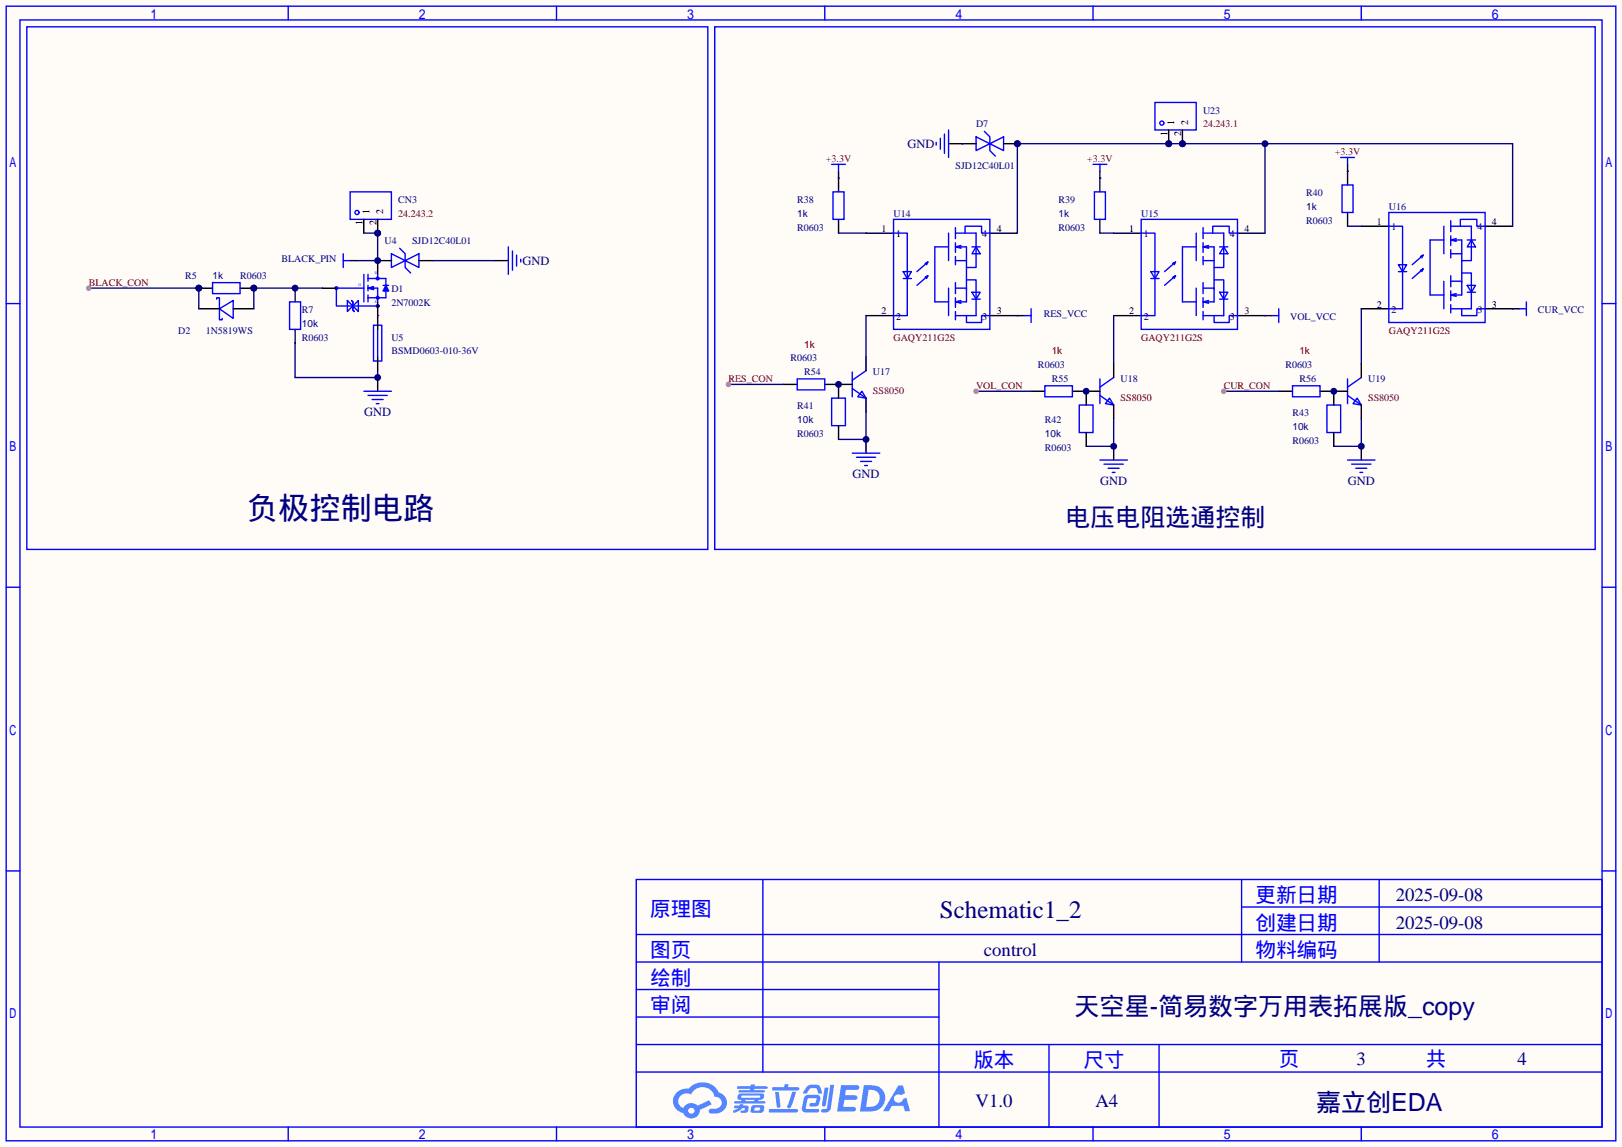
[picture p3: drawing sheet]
<svg xmlns="http://www.w3.org/2000/svg" width="299mm" height="212mm" viewBox="0 0 299 212" stroke-linecap="round" stroke-linejoin="round" font-family="sans-serif">
<path d="M0 0h299.5v211.8h-299.5z" fill="#fffcf7"/>
<g fill="none" stroke="#00f" stroke-width=".25">
<path d="M1.1 1.1h297.2v209.6h-297.2zM3.7 3.7h292.1v204.5h-292.1zM53.2 1.1v2.6M102.7 1.1v2.6M152.3 1.1v2.6M201.8 1.1v2.6M251.3 1.1v2.6M1.1 56.1h2.6M295.8 56.1h2.5M1.1 108.5h2.6M295.8 108.5h2.5M1.1 160.8h2.6"/>
<path d="M117.5 162.4h178.3v45.8h-178.3zM117.5 177.7h178.3M117.5 172.6h178.3M140.8 162.4v35.6M173.4 177.7v30.5M229.2 162.4v15.3M229.2 167.5h66.6M254.6 162.4v15.3M295.8 160.8h2.5M117.5 182.8h55.9M117.5 198h178.3M117.5 192.9h178.3"/>
<path d="M117.5 187.8h55.9M193.7 192.9v15.3M214 192.9v15.3M53.2 208.2v2.5M102.7 208.2v2.5M152.3 208.2v2.5M201.8 208.2v2.5M251.3 208.2v2.5"/>
</g>
<g fill="#5487ff">
<path d="M155.3 200.4h2.1a.97 .97 0 0 1 1.3 .4 .53 .53 0 0 1-.7 .5h-1.8l-.2 1h1.9a.43 .43 0 0 1 .4 .5 .43 .43 0 0 1-.5 .3h-1.9l-.2 1.3h1.7a.45 .45 0 0 1 .6 .2 .45 .45 0 0 1-.2 .6l-3.2 .1z"/>
<path d="M165.9 200.5h.8l.4 1.4-.7 .4a.82 .82 0 0 0-1.2 .1 .82 .82 0 0 0 .1 1.1 .82 .82 0 0 0 1.2 0l.2-.5 .6-.3 .7 2.5h-.9l-.3-1h-2.1l-.6 1h-1.1z"/>
<path d="M152.2 200.9h.8l-.5 3.2a.36 .36 0 0 1-.4 .3 .36 .36 0 0 1-.3-.4z"/>
<path d="M153.3 200.4h.7l-.6 4.3a1.13 1.13 0 0 1-1.8 .6l.2-.4 .7-.1 .2-.2z"/>
<path d="M149 200.7l.6-.4h1a.77 .77 0 0 1 .9 .6l.3 .9-.2 .2h-.5l-.4-1h-.9a1.3 1.3 0 0 0-.8 .9l-.6 .1-.2-.2z"/>
<path d="M148.6 202.5l.5-.3h1.7a.66 .66 0 0 1 .6 .9l-.1 .4a.81 .81 0 0 1-.9 .9h-.7a.32 .32 0 0 1-.3-.4 .32 .32 0 0 1 .4-.3h.7l.3-.9-1.7 .1-.3 1.9h2.1a.32 .32 0 0 1 .4 .4 .32 .32 0 0 1-.4 .3l-2.3-.1-.5-.3v-.5z"/>
<path d="M142 204.8h5a.33 .33 0 0 1 .3 .4 .33 .33 0 0 1-.3 .3h-4.9l-.2-.2z"/>
<path d="M146.3 201.6h.7l-1 2.9a.36 .36 0 0 1-.4 .2 .36 .36 0 0 1-.3-.3z"/>
<path d="M143.1 201.7h.7l.3 2.6a.34 .34 0 0 1-.3 .3 .34 .34 0 0 1-.4-.2z"/>
<path d="M142.6 200.8h2.2l.1-.4 .1-.2h.6l-.1 .6h1.8a.32 .32 0 0 1 .3 .3 .32 .32 0 0 1-.4 .3h-4.5l-.1-.1z"/>
<path d="M135.6 204.2h.9l.1-.2 .7-.1-.1 .3h.9a.82 .82 0 0 1-.6 1.3h-.7v-.4l.7-.1v-.3h-.5l-.5 .4-1 .4-.2-.4 1-.4h-.8z"/>
<path d="M136.1 200.6h2.5v-.3h.8l-.1 .3h2.2l.2 .3-.2 .2h-2.3v.3h1.8l.2 .2-.2 .2h-4.5l-.2-.2 .1-.2h2l.1-.3h-2.3l-.1-.2z"/>
<path d="M159.5 200.4l-.7 4.9h1.6a2.47 2.47 0 0 0 2.9-1.7 2.47 2.47 0 0 0-1.4-3zM160.4 201.3a1.61 1.61 0 0 1 2 1.4 1.61 1.61 0 0 1-1.8 1.7h-.7z"/>
<path d="M136.3 202.2a.55 .55 0 0 0-.2 .7 .55 .55 0 0 0 .7 .2l.1 .3h-1.3v.4h5.5l.2-.2-.2-.2h-1.2l.2-.3a.7 .7 0 0 0 .8-.2 .7 .7 0 0 0 0-.9h-4.1zM136.9 202.4h3.3l.2 .1-.2 .2h-3.2l-.2-.1zM137.6 203.1h1.7l-.2 .3h-1.4z"/>
<path d="M138.8 204.3a1.05 1.05 0 0 0-.1 1.2 2.91 2.91 0 0 0 2.2-.2 .98 .98 0 0 0 0-1.2h-1.6zM139.4 204.6l.8-.1 .1 .1v.3l-.2 .2h-.8z"/>
<path d="M125 201.7a2.23 2.23 0 0 0-.7 2.3 2.23 2.23 0 0 0 1.8 1.6 1.58 1.58 0 0 0 1.8 .9 1.58 1.58 0 0 0 1.3-1.5l2.2-1-.5-.8-2.1 1a1.65 1.65 0 0 0-2.6 .5 1.45 1.45 0 0 1-.8-2 1.45 1.45 0 0 1 2-.7l.2 .1a2.3 2.3 0 0 1 2.3-1.3 2.3 2.3 0 0 1 2.1 1.7 1.12 1.12 0 0 1 1.2 1.1 1.12 1.12 0 0 1-1.1 1.2h-.7a.45 .45 0 0 0-.6 .3 .45 .45 0 0 0 .5 .6 2.26 2.26 0 0 0 2.9-2.5 2.04 2.04 0 0 0-1.5-1.4 3.3 3.3 0 0 0-5.5-.7l-1.2 .1zM127.1 205.2a.57 .57 0 0 1 1.1 0 .57 .57 0 0 1-1.1 0z"/>
</g>
<path d="M59.6 53.2h-12.7v3.8M54.5 63.4v6.3h15.2v-1.2" fill="none" stroke="#000080" stroke-width=".25"/>
<path d="M54.5 53.2v2.6M54.5 60.8v2.6" fill="none" stroke="#000" stroke-width=".25"/>
<path d="M53.5 55.8h2v5h-2z" fill="none" stroke="#00f" stroke-width=".25"/>
<g fill="#000080">
<circle cx="46.9" cy="53.2" r=".63"/>
<circle cx="54.5" cy="53.2" r=".63"/>
</g>
<g fill="none" stroke="#00f" stroke-width=".25">
<path d="M40 55.2v-.2h.5v4.1h.5v-.3M40.5 57l2.6-1.5v3.3zM64.1 55.5l1.1 1-1.1 1zM64.9 55.5l.3 .3v1.5l.2 .2M65.2 56.5l1-1v2zM67.2 53.2h-5.1v3.3h7.6M67.2 50.7v5.1M67.9 51.4h3.3v1.8M67.9 53.2l1.1 .3M67.9 53.2h1.8v2.6M67.9 50.7v1.2M67.9 52.7v1"/>
<path d="M67.9 54.5v1.3M68.5 53.2l.5 .3M69 53l-.8 .2 .8 .3M69 53v.5M69 53l-1.1 .2M69.7 50.7v.7M70.7 52.7h1.1M71.2 52.7l.6 1h-1.1zM71.2 53.2l-.2 .3M71.2 53.2l.3 .3M71.2 53.2l-.2 .5M71.2 53.2l.3 .5"/>
<path d="M71.2 53.5v1.5h-3.3M72.3 46.9l2.5 1.2-2.5 1.3zM73.8 45.8l1 1.1v2.5l1 1M74.8 48.1l2.5-1.2v2.5zM69 60.1h1.5v6.6h-1.5zM69.7 60.8v5.1"/>
<circle cx="62.1" cy="53.2" r=".25"/>
<circle cx="69.7" cy="56.5" r=".25"/>
<circle cx="69.7" cy="51.4" r=".25"/>
<circle cx="69.7" cy="55" r=".25"/>
</g>
<path d="M36.7 57h3.8M43.1 57h3.8M59.6 53.2h2.5M69.7 55.8v5M72.3 48.1h-2.6v2.6M77.3 48.1h2.6M69.7 65.9v2.6" fill="none" stroke="#000" stroke-width=".25"/>
<path d="M67.2 43.1h2.5v5h-3.8M69.7 58.3h.1M79.9 48.1h11.4" fill="none" stroke="#000080" stroke-width=".25"/>
<g fill="#000080">
<circle cx="69.7" cy="43.1" r=".63"/>
<circle cx="69.7" cy="48.1" r=".63"/>
</g>
<path d="M64.6 48.1h1.3" fill="none" stroke="#000" stroke-width=".25"/>
<path d="M63.4 46.9v2.5M63.4 48.1h1.2" fill="none" stroke="#00f" stroke-width=".25"/>
<path d="M16.4 53.2h20.3v3.8" fill="none" stroke="#000080" stroke-width=".25"/>
<circle cx="36.7" cy="53.2" r=".63" fill="#000080"/>
<circle cx="16.4" cy="53.2" r=".51" fill="#999"/>
<g fill="none" stroke="#00f" stroke-width=".25">
<path d="M5 5h125.7v96.5h-125.7zM132 5h162.5v96.5h-162.5zM256.4 39.2h17.8v20.4h-17.8zM165 40.5h17.8v20.3h-17.8zM165 43.1h2.5v15.2h-2.5M166.8 50.2h1.5l-.8 1.2zM166.8 51.4h1.5M170.8 51.2l.5-.3-2 1.8M170.8 48.6l.5-.2-2 1.8M171.3 50.9l-.2 .5M171.3 48.4l-.2 .5M175.1 45.6h-2.5v10.2h2.5"/>
<path d="M175.1 43.1v5M175.1 53.2v5.1M176.4 43.1h3.8v6.3h-1.8M176.4 53.2h2M176.4 42v2.1M176.4 44.8v1.8M176.4 47.4v1.5M176.4 52.2v2M176.4 55v1.8M176.4 57.5v1.6M176.4 48.1h2M177.4 45.8l-1-.2h2v10.2h-2l1 .2"/>
<path d="M177.4 55.5l-1 .3M177.4 45.3l-1 .3M178.2 43.1v-1.3h3v1.3h1.6M178.4 58.3v1.3h2.8v-1.3h1.6M178.4 51.7h1.8v6.6h-3.8M179.5 54h1.5l-.8 1.2zM179.5 55.2h1.5M179.5 45.6h1.5M180.2 45.6l.8 1.3h-1.5zM210.7 40.5h17.8v20.3h-17.8zM210.7 43.1h2.5v15.2h-2.5M212.5 50.2h1.5l-.8 1.2z"/>
<path d="M212.5 51.4h1.5M216.5 51.2l.5-.3-2 1.8M216.5 48.6l.5-.2-2 1.8M217 50.9l-.2 .5M217 48.4l-.2 .5M220.9 45.6h-2.6v10.2h2.6M220.9 43.1v5M220.9 53.2v5.1M222.1 43.1h3.8v6.3h-1.7M222.1 53.2h2.1M222.1 48.1h2.1M222.1 42v2.1"/>
<path d="M222.1 44.8v1.8M222.1 47.4v1.5M222.1 52.2v2M222.1 55v1.8M222.1 57.5v1.6M223.1 45.8l-1-.2h2.1v10.2h-2.1l1 .2M223.1 55.5l-1 .3M223.1 45.3l-1 .3M223.9 43.1v-1.3h3v1.3h1.6M224.2 58.3v1.3h2.7v-1.3h1.6M224.2 51.7h1.7v6.6h-3.8M225.2 54h1.5l-.8 1.2z"/>
<path d="M225.2 55.2h1.5M225.2 45.6h1.5M225.9 45.6l.8 1.3h-1.5zM256.4 41.8h2.6v15.2h-2.6M258.2 48.9h1.5l-.7 1.3zM258.2 50.2h1.5M262.3 49.9l.5-.2-2.1 1.7M262.3 47.4l.5-.3-2.1 1.8M262.8 49.7l-.3 .5M262.8 47.1l-.3 .5M266.6 44.3h-2.6v10.2h2.6M266.6 41.8v5.1"/>
<path d="M266.6 51.9v5.1M267.8 41.8h3.9v6.3h-1.8M267.8 51.9h2.1M267.8 40.8v2M267.8 43.6v1.7M267.8 46.1v1.5M267.8 50.9v2.1M267.8 53.7v1.8M267.8 56.3v1.5M267.8 46.9h2.1M268.9 44.6l-1.1-.3h2.1v10.2h-2.1l1.1 .2M268.9 44.1l-1.1 .2"/>
<path d="M268.9 54.2l-1.1 .3M269.6 41.8v-1.3h3.1v1.3h1.5M269.9 57v1.3h2.8v-1.3h1.5M269.9 50.4h1.8v6.6h-3.9M270.9 52.7h1.5l-.7 1.3zM270.9 54h1.5M270.9 44.3h1.5M271.7 44.3l.7 1.3h-1.5z"/>
</g>
<path d="M159.9 43.1h5.1M159.9 58.3h5.1M182.8 43.1h5M182.8 58.3h5M205.6 43.1h5.1M205.6 58.3h5.1M228.5 43.1h5.1M228.5 58.3h5.1M251.3 41.8h5.1M251.3 57h5.1M274.2 41.8h5.1M274.2 57h5.1" fill="none" stroke="#000" stroke-width=".25"/>
<path d="M233.6 26.5v16.6M279.3 41.8v-15.3h-91.5v16.6" fill="none" stroke="#000080" stroke-width=".25"/>
<g fill="#000080">
<circle cx="187.8" cy="26.5" r=".63"/>
<circle cx="215.8" cy="26.5" r=".63"/>
<circle cx="218.3" cy="26.5" r=".63"/>
<circle cx="233.6" cy="26.5" r=".63"/>
</g>
<path d="M180.2 25.3l2.6 1.2-2.6 1.3zM181.7 24.3l1.1 1v2.5l1 1M182.8 26.5l2.5-1.2v2.5z" fill="none" stroke="#00f" stroke-width=".25"/>
<path d="M177.7 26.5h2.5M185.3 26.5h2.5" fill="none" stroke="#000" stroke-width=".25"/>
<circle cx="187.8" cy="26.5" r=".63" fill="#000080"/>
<g fill="none" stroke="#000" stroke-width=".25">
<path d="M154.8 31.6v3.8M203.1 31.6v3.8M215.8 24v2.5M248.8 30.4v3.8M248.8 39.2v2.6M154.8 40.5v2.6M187.8 58.3h1.3M203.1 40.5v2.6M233.6 58.3h1.2M279.3 57h1.2M154.8 71v2.5M154.8 78.6v2.6"/>
<path d="M200.5 72.3v2.5M200.5 79.9v2.5M246.3 72.3v2.5M246.3 79.9v2.5"/>
</g>
<g fill="none" stroke="#00f" stroke-width=".25">
<path d="M213.2 18.9h7.7v5.1h-7.7zM153.5 30.4h2.6M153.8 35.4h2v5.1h-2zM154.8 30.4v1.2M201.8 30.4h2.5M202.1 35.4h2v5.1h-2zM203.1 30.4v1.2M247.5 29.1h2.6M247.8 34.2h2v5h-2zM248.8 29.1v1.3M189.1 58.3h1.3M190.4 57v2.6"/>
<path d="M234.8 58.3h1.3M236.1 57v2.6M280.5 57h1.3M281.8 55.8v2.5M153.5 73.5h2.6v5.1h-2.6zM199.3 74.8h2.5v5.1h-2.5zM245 74.8h2.5v5.1h-2.5z"/>
<circle cx="214.5" cy="22.7" r=".38"/>
</g>
<g fill="none" stroke="#000080" stroke-width=".25">
<path d="M154.8 32.9h.1M203.1 32.9h.1M248.8 31.6h.1M154.8 43.1h5.1M159.9 58.3v7.6M187.8 58.3h.1M203.1 43.1h2.5M205.6 58.3v8.9M233.6 58.3h.1M248.8 41.8h2.5M251.3 57v10.2M279.3 57h.1"/>
<path d="M159.9 76.1v5.1h-5.1M205.6 77.3v5.1h-5.1M251.3 77.3v5.1h-5"/>
</g>
<circle cx="215.8" cy="26.5" r=".63" fill="#000080"/>
<path d="M218.3 24v2.5" fill="none" stroke="#000" stroke-width=".25"/>
<circle cx="218.3" cy="26.5" r=".63" fill="#000080"/>
<g fill="none" stroke="#00f" stroke-width=".25">
<path d="M64.6 35.4h7.7v5.1h-7.7z"/>
<circle cx="65.9" cy="39.2" r=".38"/>
</g>
<path d="M67.2 40.5v2.6M69.7 40.5v2.6" fill="none" stroke="#000" stroke-width=".25"/>
<circle cx="69.7" cy="43.1" r=".63" fill="#000080"/>
<path d="M157.4 68.7v4.6M157.4 71.8l2.5 1.7M159.1 72.3l.8 1.2-1.5-.2zM159.9 68.5l-2.5 1.7M203.1 70v4.5M203.1 73l2.5 1.8M204.9 73.5l.7 1.3-1.5-.3zM205.6 69.7l-2.5 1.8M248.8 70v4.5M248.8 73l2.5 1.8M250.6 73.5l.7 1.3-1.5-.3zM251.3 69.7l-2.5 1.8" fill="none" stroke="#00f" stroke-width=".25"/>
<path d="M69.7 69.7v2.6M154.8 71h2.6M159.9 65.9v2.6M159.9 73.5v2.6M200.5 72.3h2.6M205.6 67.2v2.5M205.6 74.8v2.5M246.3 72.3h2.5M251.3 67.2v2.5M251.3 74.8v2.5" fill="none" stroke="#000" stroke-width=".25"/>
<circle cx="69.7" cy="69.7" r=".63" fill="#000080"/>
<path d="M67.2 72.3h5.1M67.9 73h3.6M68.7 73.8h2M69.5 74.5h.5" fill="none" stroke="#00f" stroke-width=".25"/>
<path d="M159.9 81.2v2.5" fill="none" stroke="#000" stroke-width=".25"/>
<circle cx="159.9" cy="81.2" r=".63" fill="#000080"/>
<path d="M157.4 83.7h5M158.1 84.5h3.6M158.9 85.2h2M159.6 86h.5" fill="none" stroke="#00f" stroke-width=".25"/>
<path d="M205.6 82.4v2.6" fill="none" stroke="#000" stroke-width=".25"/>
<circle cx="205.6" cy="82.4" r=".63" fill="#000080"/>
<path d="M203.1 85h5.1M203.8 85.7h3.6M204.6 86.5h2M205.4 87.2h.5" fill="none" stroke="#00f" stroke-width=".25"/>
<path d="M251.3 82.4v2.6" fill="none" stroke="#000" stroke-width=".25"/>
<circle cx="251.3" cy="82.4" r=".63" fill="#000080"/>
<path d="M172.8 26.3v.5M173.6 25.5v2.1M174.4 24.8v3.5M175.1 24v5.1M93.9 45.6v5.1M94.6 46.4v3.5M95.4 47.1v2M96.1 47.9v.5M248.8 85h5.1M249.6 85.7h3.5M250.3 86.5h2M251.1 87.2h.5" fill="none" stroke="#00f" stroke-width=".25"/>
<path d="M175.1 26.5h2.6M44.3 53.2h2.6M91.3 48.1h2.6" fill="none" stroke="#000" stroke-width=".25"/>
<path d="M177.7 26.5h.1" fill="none" stroke="#000080" stroke-width=".25"/>
<circle cx="46.9" cy="53.2" r=".63" fill="#000080"/>
<path d="M36.7 53.2h2.5" fill="none" stroke="#000" stroke-width=".25"/>
<circle cx="36.7" cy="53.2" r=".63" fill="#000080"/>
<path d="M39.2 52.2h5.1v2h-5.1zM147.2 70h5.1v2h-5.1z" fill="none" stroke="#00f" stroke-width=".25"/>
<path d="M144.7 71h2.5M152.3 71h2.5" fill="none" stroke="#000" stroke-width=".25"/>
<path d="M134.5 71h10.2" fill="none" stroke="#000080" stroke-width=".25"/>
<circle cx="134.5" cy="71" r=".51" fill="#999"/>
<path d="M154.8 71h.1" fill="none" stroke="#000080" stroke-width=".25"/>
<circle cx="154.8" cy="71" r=".63" fill="#000080"/>
<path d="M190.4 72.3h2.5M198 72.3h2.5" fill="none" stroke="#000" stroke-width=".25"/>
<path d="M192.9 71.2h5.1v2.1h-5.1z" fill="none" stroke="#00f" stroke-width=".25"/>
<path d="M180.2 72.3h10.2" fill="none" stroke="#000080" stroke-width=".25"/>
<circle cx="180.2" cy="72.3" r=".51" fill="#999"/>
<path d="M200.5 72.3h.1" fill="none" stroke="#000080" stroke-width=".25"/>
<circle cx="200.5" cy="72.3" r=".63" fill="#000080"/>
<path d="M236.1 72.3h2.5M243.7 72.3h2.6" fill="none" stroke="#000" stroke-width=".25"/>
<path d="M238.6 71.2h5.1v2.1h-5.1z" fill="none" stroke="#00f" stroke-width=".25"/>
<path d="M246.3 72.3h.1" fill="none" stroke="#000080" stroke-width=".25"/>
<circle cx="246.3" cy="72.3" r=".63" fill="#000080"/>
<path d="M225.9 72.3h10.2" fill="none" stroke="#000080" stroke-width=".25"/>
<circle cx="225.9" cy="72.3" r=".51" fill="#999"/>
<text font-size="5.8" fill="#000080" x="45.6" y="95.9">负极控制电路</text>
<g font-size="4.6" fill="#000080">
<text x="196.7" y="97.2">电压电阻选通控制</text>
<text x="173.5" y="169.6">Schematic1_2</text>
<text x="198.4" y="187.4">天空星-简易数字万用表拓展版_copy</text>
<text x="243" y="205.2">嘉立创EDA</text>
</g>
<g font-size="3.8" fill="#00f">
<text x="231.8" y="166.6">更新日期</text>
<text x="120" y="169.2">原理图</text>
<text x="231.8" y="171.7">创建日期</text>
<text x="120" y="176.8">图页</text>
<text x="231.8" y="176.8">物料编码</text>
<text x="120" y="181.9">绘制</text>
<text x="120" y="186.9">审阅</text>
<text x="179.7" y="197.1">版本</text>
<text x="200" y="197.1">尺寸</text>
<text x="236.1" y="196.8">页</text>
<text x="263.3" y="196.8">共</text>
</g>
<g font-size="3.5" fill="#000080">
<text x="257.7" y="166.4">2025-09-08</text>
<text x="257.7" y="171.5">2025-09-08</text>
<text x="181.7" y="176.6">control</text>
<text x="250.5" y="196.6">3</text>
<text x="280.2" y="196.6">4</text>
<text x="180.1" y="204.5">V1.0</text>
<text x="202.2" y="204.5">A4</text>
</g>
<g font-size="2.3" fill="#000080">
<text x="167.6" y="27.4">GND</text>
<text x="96.4" y="48.9">GND</text>
<text x="67.2" y="76.9">GND</text>
<text x="157.4" y="88.3">GND</text>
<text x="203.1" y="89.6">GND</text>
<text x="248.8" y="89.6">GND</text>
</g>
<g font-size="1.8" fill="#000080">
<text x="180.2" y="23.5">D7</text>
<text x="222.1" y="21">U23</text>
<text x="176.4" y="31.2">SJD12C40L01</text>
<text x="73.5" y="37.5">CN3</text>
<text x="147.2" y="37.5">R38</text>
<text x="147.2" y="40.1">1k</text>
<text x="165" y="40.1">U14</text>
<text x="195.5" y="37.5">R39</text>
<text x="195.5" y="40.1">1k</text>
<text x="210.7" y="40.1">U15</text>
<text x="241.2" y="36.2">R40</text>
<text x="241.2" y="41.3">R0603</text>
<text x="241.2" y="38.8">1k</text>
<text x="256.4" y="38.8">U16</text>
<text x="71" y="45.1">U4</text>
<text x="76.1" y="45.1">SJD12C40L01</text>
<text x="147.2" y="42.6">R0603</text>
<text x="195.5" y="42.6">R0603</text>
<text x="34.2" y="51.5">R5</text>
<text x="39.2" y="51.5">1k</text>
<text x="44.3" y="51.5">R0603</text>
<text x="52" y="48.4">BLACK_PIN</text>
<text x="55.8" y="57.8">R7</text>
<text x="72.3" y="56.6">2N7002K</text>
<text x="72.3" y="54">D1</text>
<text x="192.7" y="58.6">RES_VCC</text>
<text x="238.2" y="59.1">VOL_VCC</text>
<text x="283.9" y="57.8">CUR_VCC</text>
<text x="32.9" y="61.6">D2</text>
<text x="38" y="61.6">1N5819WS</text>
<text x="55.8" y="62.9">R0603</text>
<text x="55.8" y="60.4">10k</text>
<text x="72.3" y="62.9">U5</text>
<text x="72.3" y="65.5">BSMD0603-010-36V</text>
<text x="145.9" y="66.7">R0603</text>
<text x="148.5" y="69.3">R54</text>
<text x="161.2" y="69.3">U17</text>
<text x="191.6" y="68">R0603</text>
<text x="194.2" y="70.5">R55</text>
<text x="206.9" y="70.5">U18</text>
<text x="237.4" y="68">R0603</text>
<text x="239.9" y="70.5">R56</text>
<text x="252.6" y="70.5">U19</text>
<text x="147.2" y="75.6">R41</text>
<text x="238.6" y="76.9">R43</text>
<text x="147.2" y="80.7">R0603</text>
<text x="147.2" y="78.2">10k</text>
<text x="192.9" y="78.2">R42</text>
<text x="192.9" y="83.2">R0603</text>
<text x="192.9" y="80.7">10k</text>
<text x="238.6" y="82">R0603</text>
<text x="238.6" y="79.4">10k</text>
</g>
<g font-size="1.8">
<text x="216.8" y="23.1" transform="rotate(-90 216.8 23.1)">1</text>
<text x="219.4" y="23.1" transform="rotate(-90 219.4 23.1)">2</text>
<text x="215.5" y="25.1" transform="rotate(-90 215.5 25.1)">1</text>
<text x="218.1" y="25.1" transform="rotate(-90 218.1 25.1)">2</text>
<text x="67" y="41.6" transform="rotate(-90 67 41.6)">1</text>
<text x="68.2" y="39.6" transform="rotate(-90 68.2 39.6)">1</text>
<text x="69.5" y="41.6" transform="rotate(-90 69.5 41.6)">2</text>
<text x="70.8" y="39.6" transform="rotate(-90 70.8 39.6)">2</text>
<text x="254.2" y="41.6">1</text>
<text x="275.5" y="41.6">4</text>
<text x="162.8" y="42.8">1</text>
<text x="165.5" y="43.8">1</text>
<text x="181.3" y="43.8">4</text>
<text x="184" y="42.8">4</text>
<text x="208.5" y="42.8">1</text>
<text x="211.2" y="43.8">1</text>
<text x="227" y="43.8">4</text>
<text x="229.7" y="42.8">4</text>
<text x="256.9" y="42.6">1</text>
<text x="272.8" y="42.6">4</text>
<text x="162.8" y="58.1">2</text>
<text x="165.5" y="59.1">2</text>
<text x="181.3" y="59.1">3</text>
<text x="184" y="58.1">3</text>
<text x="208.5" y="58.1">2</text>
<text x="211.2" y="59.1">2</text>
<text x="227" y="59.1">3</text>
<text x="229.7" y="58.1">3</text>
<text x="254.2" y="56.8">2</text>
<text x="256.9" y="57.8">2</text>
<text x="272.8" y="57.8">3</text>
<text x="275.5" y="56.8">3</text>
</g>
<g font-size="1.8" fill="#800000">
<text x="222.1" y="23.5">24.243.1</text>
<text x="73.5" y="40.1">24.243.2</text>
<text x="16.4" y="52.8">BLACK_CON</text>
<text x="148.5" y="64.2">1k</text>
<text x="165" y="62.9">GAQY211G2S</text>
<text x="194.2" y="65.5">1k</text>
<text x="210.7" y="62.9">GAQY211G2S</text>
<text x="239.9" y="65.5">1k</text>
<text x="256.4" y="61.6">GAQY211G2S</text>
<text x="134.5" y="70.5">RES_CON</text>
<text x="180.2" y="71.8">VOL_CON</text>
<text x="225.9" y="71.8">CUR_CON</text>
<text x="161.2" y="72.8">SS8050</text>
<text x="206.9" y="74.1">SS8050</text>
<text x="252.6" y="74.1">SS8050</text>
</g>
<g font-size="1.8" fill="#f00">
<text x="152.5" y="29.9">+3.3V</text>
<text x="200.7" y="29.9">+3.3V</text>
<text x="246.5" y="28.6">+3.3V</text>
</g>
<g font-size=".7" fill="#00f">
<text x="66.2" y="52.9">G</text>
<text x="69.2" y="50.6">D</text>
<text x="69.2" y="55.9">S</text>
</g>
</svg>
